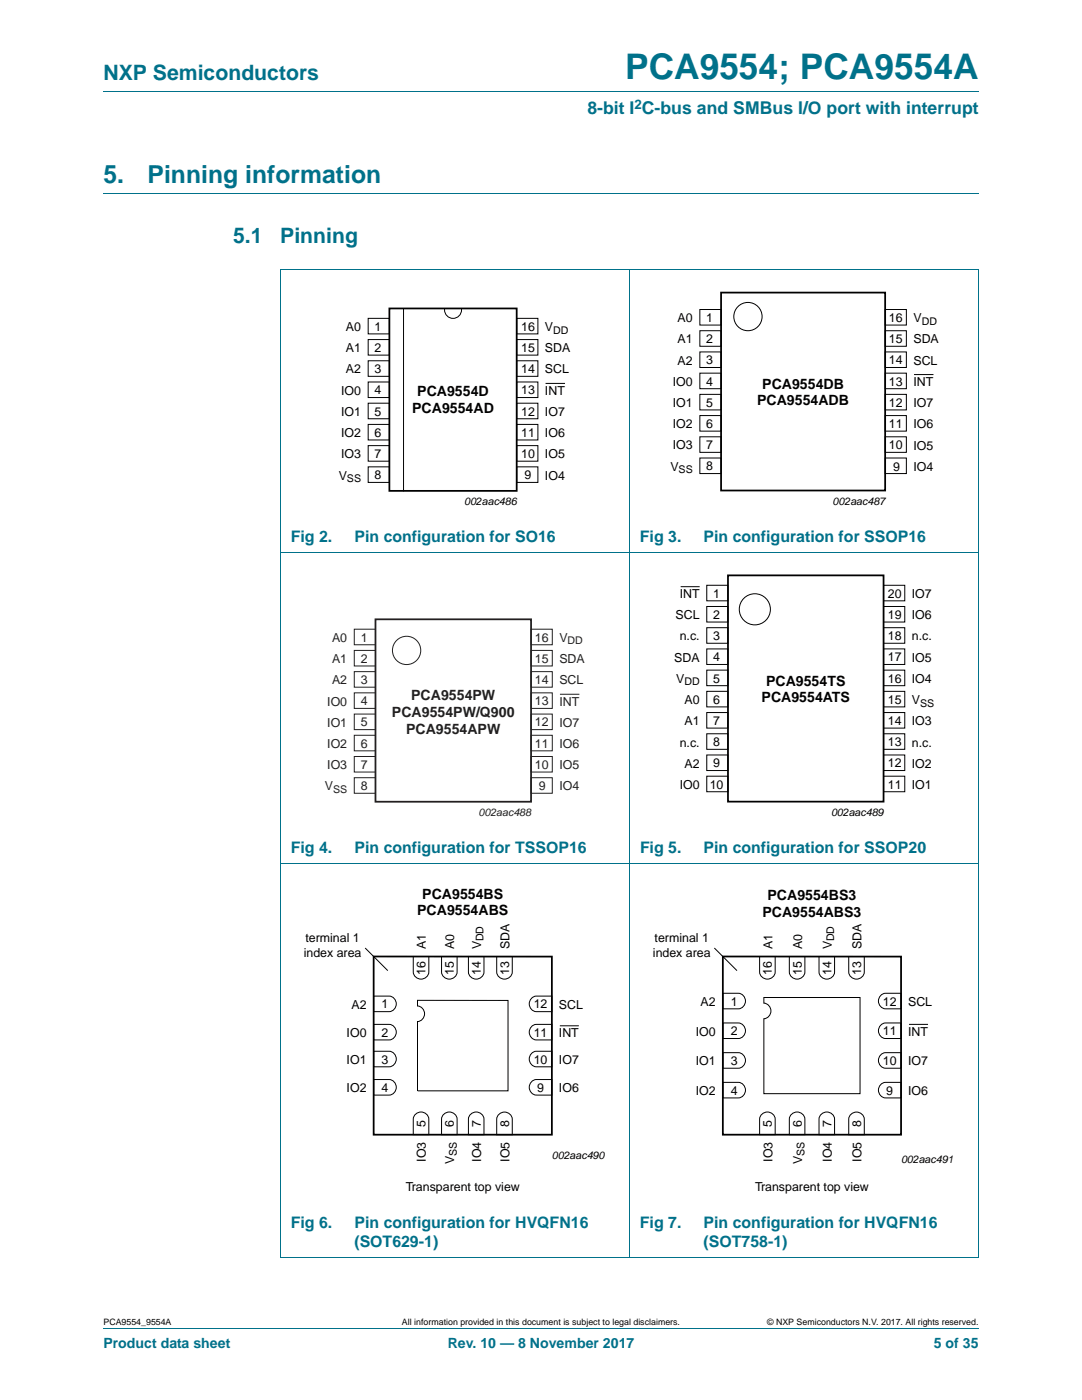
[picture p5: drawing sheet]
<svg xmlns="http://www.w3.org/2000/svg" width="216mm" height="279mm" viewBox="0 0 216 279" stroke-linecap="round" stroke-linejoin="round" font-family="sans-serif">
<path d="M20.6 18.2h174.7M20.6 38.6h174.7M55.9 53.8h139.4v197.2M55.9 53.8v197.2M125.6 53.8v197.2M55.9 110.2h139.4M55.9 172.3h139.4M55.9 251h139.4M20.6 265.1h174.7" fill="none" stroke="#00718a" stroke-width=".2"/>
<g fill="none" stroke="#000" stroke-width=".2">
<path d="M73.5 63.5h4.2v3.1h-4.2zM73.5 67.8h4.2v3.1h-4.2zM73.5 72h4.2v3.1h-4.2zM73.5 76.2h4.2v3.1h-4.2zM80.5 61.6v36.5M88.7 61.6a1.71 1.71 0 0 0 1.7 1.9 1.71 1.71 0 0 0 1.7-1.9M103.1 72h4.2v3.1h-4.2zM103.1 76.2h4.2v3.1h-4.2zM103.1 63.5h4.2v3.1h-4.2zM103.1 67.8h4.2v3.1h-4.2zM108.9 76.5h3.8M139.6 61.8h4.3v3.1h-4.3z"/>
<path d="M139.6 66h4.3v3.1h-4.3zM139.6 70.2h4.3v3.1h-4.3zM139.6 74.5h4.3v3.1h-4.3zM139.6 78.7h4.3v3.1h-4.3zM176.6 78.7h4.3v3.1h-4.3zM176.6 70.2h4.3v3.1h-4.3zM176.6 74.5h4.3v3.1h-4.3zM176.6 61.8h4.3v3.1h-4.3zM176.6 66h4.3v3.1h-4.3zM182.4 74.8h3.9M73.5 80.5h4.2v3.1h-4.2zM73.5 84.7h4.2v3.1h-4.2z"/>
<path d="M73.5 88.9h4.2v3.1h-4.2zM73.5 93.2h4.2v3.1h-4.2zM103.1 88.9h4.2v3.1h-4.2zM103.1 93.2h4.2v3.1h-4.2zM103.1 80.5h4.2v3.1h-4.2zM103.1 84.7h4.2v3.1h-4.2zM139.6 82.9h4.3v3.1h-4.3zM139.6 87.2h4.3v3.1h-4.3zM139.6 91.4h4.3v3.1h-4.3zM176.6 87.2h4.3v3.1h-4.3zM176.6 91.4h4.3v3.1h-4.3zM176.6 82.9h4.3v3.1h-4.3z"/>
<path d="M135.8 117.1h3.8M141 116.8h4.3v3.1h-4.3zM176.3 116.8h4.2v3.1h-4.2zM141 121h4.3v3.1h-4.3zM141 125.3h4.3v3.1h-4.3zM141 129.5h4.3v3.1h-4.3zM141 133.7h4.3v3.1h-4.3zM141 138h4.3v3.1h-4.3zM176.3 133.7h4.2v3.1h-4.2zM176.3 138h4.2v3.1h-4.2zM176.3 125.3h4.2v3.1h-4.2zM176.3 129.5h4.2v3.1h-4.2z"/>
<path d="M176.3 121h4.2v3.1h-4.2zM141 142.2h4.3v3.1h-4.3zM141 146.4h4.3v3.1h-4.3zM141 150.7h4.3v3.1h-4.3zM141 154.9h4.3v3.1h-4.3zM176.3 150.7h4.2v3.1h-4.2zM176.3 154.9h4.2v3.1h-4.2zM176.3 142.2h4.2v3.1h-4.2zM176.3 146.4h4.2v3.1h-4.2zM72.9 189.2l4.5 4.5M74.6 198.8h3.1a1.56 1.56 0 0 1 1.4 1.5 1.56 1.56 0 0 1-1.4 1.6h-3.1zM82.5 190.9h3.1v3.1a1.56 1.56 0 0 1-1.6 1.4 1.56 1.56 0 0 1-1.5-1.4z"/>
<path d="M83.3 199.6l18.1 .1v18h-18.1v-13.8a1.56 1.56 0 0 0 1.4-1.6 1.56 1.56 0 0 0-1.4-1.5zM88.1 190.9h3.1v3.1a1.56 1.56 0 0 1-1.5 1.4 1.56 1.56 0 0 1-1.6-1.4zM93.5 190.9h3.1v3.1a1.56 1.56 0 0 1-1.6 1.4 1.56 1.56 0 0 1-1.5-1.4zM99.1 190.9h3.1v3.1a1.56 1.56 0 0 1-1.5 1.4 1.56 1.56 0 0 1-1.6-1.4zM106.2 199.1l.8-.3h3.1v3.1h-3.1a1.57 1.57 0 0 1-1.3-1.1 1.57 1.57 0 0 1 .5-1.7zM142.5 189.2l4.6 4.5M144.2 198.2h3.1a1.56 1.56 0 0 1 1.5 1.6 1.56 1.56 0 0 1-1.5 1.5h-3.1zM151.6 190.9h3.1v3.1a1.56 1.56 0 0 1-1.6 1.4 1.56 1.56 0 0 1-1.5-1.4zM152.4 199.1h19.2v19.2h-19.2v-15a1.56 1.56 0 0 0 1.4-1.5 1.56 1.56 0 0 0-1.4-1.6zM157.5 190.9h3.1v3.1a1.56 1.56 0 0 1-1.5 1.4 1.56 1.56 0 0 1-1.6-1.4zM163.4 190.9h3.1v3.1a1.56 1.56 0 0 1-1.5 1.4 1.56 1.56 0 0 1-1.6-1.4zM169.4 190.9h3.1v3.1a1.56 1.56 0 0 1-1.6 1.4 1.56 1.56 0 0 1-1.5-1.4z"/>
<path d="M175.9 198.6l.8-.4h3.1v3.1h-3.1a1.57 1.57 0 0 1-1.4-1.1 1.57 1.57 0 0 1 .6-1.6zM74.6 215.4h3.1a1.56 1.56 0 0 1 1.4 1.6 1.56 1.56 0 0 1-1.4 1.5h-3.1zM74.6 209.8h3.1a1.56 1.56 0 0 1 1.4 1.6 1.56 1.56 0 0 1-1.4 1.5h-3.1zM74.6 204.4h3.1a1.56 1.56 0 0 1 1.4 1.6 1.56 1.56 0 0 1-1.4 1.5h-3.1zM106.2 215.8l.8-.4h3.1v3.1h-3.1a1.57 1.57 0 0 1-1.3-1.1 1.57 1.57 0 0 1 .5-1.6zM106.2 210.1l.8-.3h3.1v3.1h-3.1a1.57 1.57 0 0 1-1.3-1.1 1.57 1.57 0 0 1 .5-1.7zM106.2 204.8l.8-.4h3.1v3.1h-3.1a1.57 1.57 0 0 1-1.3-1.1 1.57 1.57 0 0 1 .5-1.6zM111.7 204.7h3.8M144.2 216h3.1a1.56 1.56 0 0 1 1.5 1.6 1.56 1.56 0 0 1-1.5 1.5h-3.1zM144.2 210.1h3.1a1.56 1.56 0 0 1 1.5 1.5 1.56 1.56 0 0 1-1.5 1.6h-3.1zM144.2 204.2h3.1a1.56 1.56 0 0 1 1.5 1.5 1.56 1.56 0 0 1-1.5 1.6h-3.1zM175.9 216.3l.8-.3h3.1v3.1h-3.1a1.57 1.57 0 0 1-1.4-1.1 1.57 1.57 0 0 1 .6-1.7z"/>
<path d="M175.9 210.4l.8-.3h3.1v3.1h-3.1a1.57 1.57 0 0 1-1.4-1.1 1.57 1.57 0 0 1 .6-1.7zM175.9 204.5l.8-.3h3.1v3.1h-3.1a1.57 1.57 0 0 1-1.4-1.2 1.57 1.57 0 0 1 .6-1.6zM181.4 204.4h3.8M82.8 222.5a1.57 1.57 0 0 1 1.7-.5 1.57 1.57 0 0 1 1.1 1.3v3.2h-3.1v-3.2zM88.4 222.5a1.57 1.57 0 0 1 1.7-.5 1.57 1.57 0 0 1 1.1 1.3v3.2h-3.1v-3.2zM93.8 222.5a1.57 1.57 0 0 1 1.7-.5 1.57 1.57 0 0 1 1.1 1.3v3.2h-3.1v-3.2zM99.4 222.5a1.57 1.57 0 0 1 1.7-.5 1.57 1.57 0 0 1 1.1 1.3v3.2h-3.1v-3.2zM151.9 222.5a1.57 1.57 0 0 1 1.7-.5 1.57 1.57 0 0 1 1.1 1.3v3.2h-3.1v-3.2zM157.8 222.5a1.57 1.57 0 0 1 1.7-.5 1.57 1.57 0 0 1 1.1 1.3v3.2h-3.1v-3.2zM163.7 222.5a1.57 1.57 0 0 1 1.7-.5 1.57 1.57 0 0 1 1.1 1.3v3.2h-3.1v-3.2zM169.7 222.5a1.57 1.57 0 0 1 1.6-.5 1.57 1.57 0 0 1 1.2 1.3v3.2h-3.1v-3.2z"/>
<circle cx="149.2" cy="63.2" r="2.82"/>
<circle cx="150.6" cy="121.6" r="3.1"/>
</g>
<path d="M143.9 58.4h32.7v39.5h-32.7zM77.7 61.6h25.4v36.4h-25.4zM145.3 114.8h31v45.2h-31zM74.6 190.9h35.5v35.6h-35.5zM144.2 190.9h35.6v35.6h-35.6z" fill="none" stroke="#000" stroke-width=".35"/>
<g fill="none" stroke="#231f20" stroke-width=".2">
<path d="M70.7 125.6h4.2v3.1h-4.2zM70.7 129.8h4.2v3.1h-4.2zM70.7 134h4.2v3.1h-4.2zM70.7 138.3h4.2v3.1h-4.2zM106 134h4.2v3.1h-4.2zM106 138.3h4.2v3.1h-4.2zM106 125.6h4.2v3.1h-4.2zM106 129.8h4.2v3.1h-4.2zM111.7 138.6h3.9M70.7 142.5h4.2v3.1h-4.2zM70.7 146.7h4.2v3.1h-4.2zM70.7 151h4.2v3.1h-4.2z"/>
<path d="M70.7 155.2h4.2v3.1h-4.2zM106 151h4.2v3.1h-4.2zM106 155.2h4.2v3.1h-4.2zM106 142.5h4.2v3.1h-4.2zM106 146.7h4.2v3.1h-4.2z"/>
<circle cx="81.1" cy="129.8" r="2.82"/>
</g>
<path d="M74.9 123.6h31.1v36.4h-31.1z" fill="none" stroke="#231f20" stroke-width=".35"/>
<text font-size="7" fill="#00718a" x="124.7" y="15.8">PCA9554; PCA9554A</text>
<g font-size="4.9" fill="#00718a">
<text x="20.6" y="36.6">5.</text>
<text x="29.5" y="36.6">Pinning information</text>
</g>
<g font-size="4.2" fill="#00718a">
<text x="20.6" y="16">NXP Semiconductors</text>
<text x="46.5" y="48.5">5.1</text>
<text x="55.9" y="48.5">Pinning</text>
</g>
<text font-size="3.5" fill="#00718a" x="117.2" y="22.8">8-bit I C-bus and SMBus I/O port with interrupt</text>
<g font-size="3.2" fill="#00718a">
<text x="58" y="108.1">Fig 2.</text>
<text x="70.7" y="108.1">Pin configuration for SO16</text>
<text x="127.7" y="108.1">Fig 3.</text>
<text x="140.4" y="108.1">Pin configuration for SSOP16</text>
<text x="58" y="170.2">Fig 4.</text>
<text x="70.7" y="170.2">Pin configuration for TSSOP16</text>
<text x="127.7" y="170.2">Fig 5.</text>
<text x="140.4" y="170.2">Pin configuration for SSOP20</text>
<text x="58" y="245">Fig 6.</text>
<text x="70.7" y="245">Pin configuration for HVQFN16</text>
<text x="127.7" y="245">Fig 7.</text>
<text x="140.4" y="245">Pin configuration for HVQFN16</text>
<text x="70.7" y="248.9">(SOT629-1)</text>
<text x="140.4" y="248.9">(SOT758-1)</text>
</g>
<g font-size="2.8">
<text x="152.1" y="77.6">PCA9554DB</text>
<text x="82.2" y="82.4">PCA9554AD</text>
<text x="83.3" y="79.1">PCA9554D</text>
<text x="151.1" y="80.9">PCA9554ADB</text>
<text x="152.9" y="136.8">PCA9554TS</text>
<text x="152" y="140.2">PCA9554ATS</text>
<text x="84.3" y="179.3">PCA9554BS</text>
<text x="153.2" y="179.6">PCA9554BS3</text>
<text x="83.2" y="182.7">PCA9554ABS</text>
<text x="152.1" y="183">PCA9554ABS3</text>
</g>
<g font-size="2.8" fill="#231f20">
<text x="78.2" y="143">PCA9554PW/Q900</text>
<text x="82.1" y="139.6">PCA9554PW</text>
<text x="81" y="146.4">PCA9554APW</text>
</g>
<g font-size="2.8" fill="#00718a">
<text x="20.6" y="269.1">Product data sheet</text>
<text x="89.3" y="269.1">Rev. 10 — 8 November 2017</text>
<text x="186.3" y="269.1">5 of 35</text>
</g>
<text font-size="2.6" fill="#00718a" x="126.6" y="21.7">2</text>
<g font-size="2.5">
<text x="135.2" y="64.3">A0</text>
<text x="140.9" y="64.2">1</text>
<text x="177.4" y="64.2">16</text>
<text x="182.3" y="64.3">V</text>
<text x="69" y="66.1">A0</text>
<text x="69" y="70.3">A1</text>
<text x="74.8" y="66">1</text>
<text x="74.8" y="70.2">2</text>
<text x="104" y="66">16</text>
<text x="104" y="70.2">15</text>
<text x="108.7" y="66.1">V</text>
<text x="108.7" y="70.3">SDA</text>
<text x="135.2" y="68.5">A1</text>
<text x="140.9" y="68.5">2</text>
<text x="177.4" y="68.5">15</text>
<text x="182.3" y="68.5">SDA</text>
<text x="69" y="74.5">A2</text>
<text x="74.8" y="74.5">3</text>
<text x="104" y="74.5">14</text>
<text x="108.7" y="74.5">SCL</text>
<text x="134.3" y="77">IO0</text>
<text x="135.2" y="72.8">A2</text>
<text x="140.9" y="72.7">3</text>
<text x="140.9" y="76.9">4</text>
<text x="177.4" y="72.7">14</text>
<text x="177.4" y="76.9">13</text>
<text x="182.3" y="72.8">SCL</text>
<text x="182.3" y="77">INT</text>
<text x="68.1" y="78.8">IO0</text>
<text x="68.1" y="83">IO1</text>
<text x="74.8" y="78.7">4</text>
<text x="74.8" y="82.9">5</text>
<text x="104" y="82.9">12</text>
<text x="104" y="78.7">13</text>
<text x="108.7" y="78.8">INT</text>
<text x="108.7" y="83">IO7</text>
<text x="134.3" y="81.2">IO1</text>
<text x="140.9" y="81.2">5</text>
<text x="177.4" y="81.2">12</text>
<text x="182.3" y="81.2">IO7</text>
<text x="68.1" y="87.2">IO2</text>
<text x="74.8" y="87.2">6</text>
<text x="104" y="87.2">11</text>
<text x="108.7" y="87.2">IO6</text>
<text x="134.3" y="85.5">IO2</text>
<text x="134.3" y="89.7">IO3</text>
<text x="140.9" y="85.4">6</text>
<text x="140.9" y="89.6">7</text>
<text x="177.4" y="89.6">10</text>
<text x="177.4" y="85.4">11</text>
<text x="182.3" y="85.5">IO6</text>
<text x="182.3" y="89.7">IO5</text>
<text x="67.6" y="95.7">V</text>
<text x="68.1" y="91.5">IO3</text>
<text x="74.8" y="91.4">7</text>
<text x="74.8" y="95.6">8</text>
<text x="104" y="91.4">10</text>
<text x="104.7" y="95.6">9</text>
<text x="108.7" y="91.5">IO5</text>
<text x="108.7" y="95.7">IO4</text>
<text x="133.8" y="93.9">V</text>
<text x="140.9" y="93.9">8</text>
<text x="178.2" y="93.9">9</text>
<text x="182.3" y="93.9">IO4</text>
<text x="135.6" y="119.3">INT</text>
<text x="142.3" y="119.3">1</text>
<text x="177.2" y="119.3">20</text>
<text x="181.9" y="119.3">IO7</text>
<text x="134.8" y="123.6">SCL</text>
<text x="142.3" y="123.5">2</text>
<text x="177.2" y="123.5">19</text>
<text x="181.9" y="123.6">IO6</text>
<text x="135.6" y="127.8">n.c.</text>
<text x="142.3" y="127.7">3</text>
<text x="142.3" y="132">4</text>
<text x="177.2" y="127.7">18</text>
<text x="177.2" y="132">17</text>
<text x="181.9" y="127.8">n.c.</text>
<text x="134.5" y="132">SDA</text>
<text x="134.9" y="136.3">V</text>
<text x="142.3" y="136.2">5</text>
<text x="177.2" y="136.2">16</text>
<text x="181.9" y="136.3">IO4</text>
<text x="181.9" y="132">IO5</text>
<text x="136.6" y="140.5">A0</text>
<text x="142.3" y="140.4">6</text>
<text x="177.2" y="140.4">15</text>
<text x="181.9" y="140.5">V</text>
<text x="135.6" y="149">n.c.</text>
<text x="136.6" y="144.7">A1</text>
<text x="142.3" y="144.7">7</text>
<text x="142.3" y="148.9">8</text>
<text x="177.2" y="144.7">14</text>
<text x="177.2" y="148.9">13</text>
<text x="181.9" y="144.7">IO3</text>
<text x="181.9" y="149">n.c.</text>
<text x="136.6" y="153.2">A2</text>
<text x="142.3" y="153.1">9</text>
<text x="177.2" y="153.1">12</text>
<text x="181.9" y="153.2">IO2</text>
<text x="135.6" y="157.4">IO0</text>
<text x="141.6" y="157.4">10</text>
<text x="177.2" y="157.4">11</text>
<text x="181.9" y="157.4">IO1</text>
<text x="60.6" y="191.1">index area</text>
<text x="61" y="188.1">terminal 1</text>
<text x="85" y="189.5" transform="rotate(-90 85 189.5)">A1</text>
<text x="90.6" y="189.5" transform="rotate(-90 90.6 189.5)">A0</text>
<text x="96" y="189.5" transform="rotate(-90 96 189.5)">V</text>
<text x="101.7" y="189.5" transform="rotate(-90 101.7 189.5)">SDA</text>
<text x="130.3" y="191.1">index area</text>
<text x="130.6" y="188.1">terminal 1</text>
<text x="154.1" y="189.5" transform="rotate(-90 154.1 189.5)">A1</text>
<text x="160" y="189.5" transform="rotate(-90 160 189.5)">A0</text>
<text x="166" y="189.5" transform="rotate(-90 166 189.5)">V</text>
<text x="171.9" y="189.5" transform="rotate(-90 171.9 189.5)">SDA</text>
<text x="84.9" y="194.6" transform="rotate(-90 84.9 194.6)">16</text>
<text x="90.6" y="194.6" transform="rotate(-90 90.6 194.6)">15</text>
<text x="95.9" y="194.6" transform="rotate(-90 95.9 194.6)">14</text>
<text x="101.6" y="194.6" transform="rotate(-90 101.6 194.6)">13</text>
<text x="154" y="194.5" transform="rotate(-90 154 194.5)">16</text>
<text x="160" y="194.5" transform="rotate(-90 160 194.5)">15</text>
<text x="165.9" y="194.5" transform="rotate(-90 165.9 194.5)">14</text>
<text x="171.8" y="194.5" transform="rotate(-90 171.8 194.5)">13</text>
<text x="70.1" y="201.3">A2</text>
<text x="76.1" y="201.3">1</text>
<text x="106.5" y="201.3">12</text>
<text x="111.5" y="201.3">SCL</text>
<text x="139.8" y="200.8">A2</text>
<text x="145.8" y="200.7">1</text>
<text x="176.2" y="200.7">12</text>
<text x="181.2" y="200.8">SCL</text>
<text x="69.2" y="207">IO0</text>
<text x="76.1" y="206.9">2</text>
<text x="106.5" y="206.9">11</text>
<text x="111.5" y="207">INT</text>
<text x="138.8" y="206.7">IO0</text>
<text x="145.8" y="206.6">2</text>
<text x="176.2" y="206.6">11</text>
<text x="181.2" y="206.7">INT</text>
<text x="69.2" y="212.3">IO1</text>
<text x="76.1" y="212.3">3</text>
<text x="106.5" y="212.3">10</text>
<text x="111.5" y="212.3">IO7</text>
<text x="138.8" y="212.6">IO1</text>
<text x="145.8" y="212.6">3</text>
<text x="176.2" y="212.6">10</text>
<text x="181.2" y="212.6">IO7</text>
<text x="69.2" y="218">IO2</text>
<text x="76.1" y="217.9">4</text>
<text x="107.2" y="217.9">9</text>
<text x="111.5" y="218">IO6</text>
<text x="138.8" y="218.6">IO2</text>
<text x="145.8" y="218.5">4</text>
<text x="176.9" y="218.5">9</text>
<text x="181.2" y="218.6">IO6</text>
<text x="84.9" y="224.9" transform="rotate(-90 84.9 224.9)">5</text>
<text x="90.6" y="224.9" transform="rotate(-90 90.6 224.9)">6</text>
<text x="95.9" y="224.9" transform="rotate(-90 95.9 224.9)">7</text>
<text x="101.6" y="224.9" transform="rotate(-90 101.6 224.9)">8</text>
<text x="154" y="224.9" transform="rotate(-90 154 224.9)">5</text>
<text x="160" y="224.9" transform="rotate(-90 160 224.9)">6</text>
<text x="165.9" y="224.9" transform="rotate(-90 165.9 224.9)">7</text>
<text x="171.8" y="224.9" transform="rotate(-90 171.8 224.9)">8</text>
<text x="85" y="231.9" transform="rotate(-90 85 231.9)">IO3</text>
<text x="90.6" y="232.4" transform="rotate(-90 90.6 232.4)">V</text>
<text x="96" y="231.9" transform="rotate(-90 96 231.9)">IO4</text>
<text x="101.7" y="231.9" transform="rotate(-90 101.7 231.9)">IO5</text>
<text x="154.1" y="231.9" transform="rotate(-90 154.1 231.9)">IO3</text>
<text x="160" y="232.4" transform="rotate(-90 160 232.4)">V</text>
<text x="166" y="231.9" transform="rotate(-90 166 231.9)">IO4</text>
<text x="171.9" y="231.9" transform="rotate(-90 171.9 231.9)">IO5</text>
<text x="81" y="237.7">Transparent top view</text>
<text x="150.7" y="237.7">Transparent top view</text>
</g>
<g font-size="2.5" fill="#231f20">
<text x="66.3" y="128.1">A0</text>
<text x="72" y="128">1</text>
<text x="106.7" y="128">16</text>
<text x="111.6" y="128.1">V</text>
<text x="66.3" y="132.3">A1</text>
<text x="66.3" y="136.6">A2</text>
<text x="72" y="132.3">2</text>
<text x="72" y="136.5">3</text>
<text x="106.7" y="136.5">14</text>
<text x="106.7" y="132.3">15</text>
<text x="111.6" y="132.3">SDA</text>
<text x="111.6" y="136.6">SCL</text>
<text x="65.3" y="140.8">IO0</text>
<text x="72" y="140.7">4</text>
<text x="106.7" y="140.7">13</text>
<text x="111.6" y="140.8">INT</text>
<text x="65.3" y="145">IO1</text>
<text x="65.3" y="149.3">IO2</text>
<text x="72" y="145">5</text>
<text x="72" y="149.2">6</text>
<text x="106.7" y="145">12</text>
<text x="106.7" y="149.2">11</text>
<text x="111.6" y="145">IO7</text>
<text x="111.6" y="149.3">IO6</text>
<text x="65.3" y="153.5">IO3</text>
<text x="72" y="153.4">7</text>
<text x="106.7" y="153.4">10</text>
<text x="111.6" y="153.5">IO5</text>
<text x="64.8" y="157.7">V</text>
<text x="72" y="157.7">8</text>
<text x="107.5" y="157.7">9</text>
<text x="111.6" y="157.7">IO4</text>
</g>
<g font-size="2.1">
<text x="183.9" y="64.8">DD</text>
<text x="110.4" y="66.6">DD</text>
<text x="135.4" y="94.4">SS</text>
<text x="69.2" y="96.2">SS</text>
<text x="92.6" y="100.8">002aac486</text>
<text x="166.1" y="100.7">002aac487</text>
<text x="136.6" y="136.8">DD</text>
<text x="183.6" y="141">SS</text>
<text x="165.8" y="162.8">002aac489</text>
<text x="96.5" y="187.8" transform="rotate(-90 96.5 187.8)">DD</text>
<text x="166.5" y="187.8" transform="rotate(-90 166.5 187.8)">DD</text>
<text x="91.1" y="230.7" transform="rotate(-90 91.1 230.7)">SS</text>
<text x="110.1" y="231.2">002aac490</text>
<text x="160.5" y="230.7" transform="rotate(-90 160.5 230.7)">SS</text>
<text x="179.8" y="232.1">002aac491</text>
</g>
<g font-size="2.1" fill="#231f20">
<text x="113.3" y="128.6">DD</text>
<text x="66.5" y="158.2">SS</text>
<text x="95.5" y="162.8">002aac488</text>
</g>
<g font-size="1.8">
<text x="20.6" y="264.5">PCA9554_9554A</text>
<text x="80.2" y="264.5">All information provided in this document is subject to legal disclaimers.</text>
<text x="153.1" y="264.5">© NXP Semiconductors N.V. 2017. All rights reserved.</text>
</g>
</svg>
